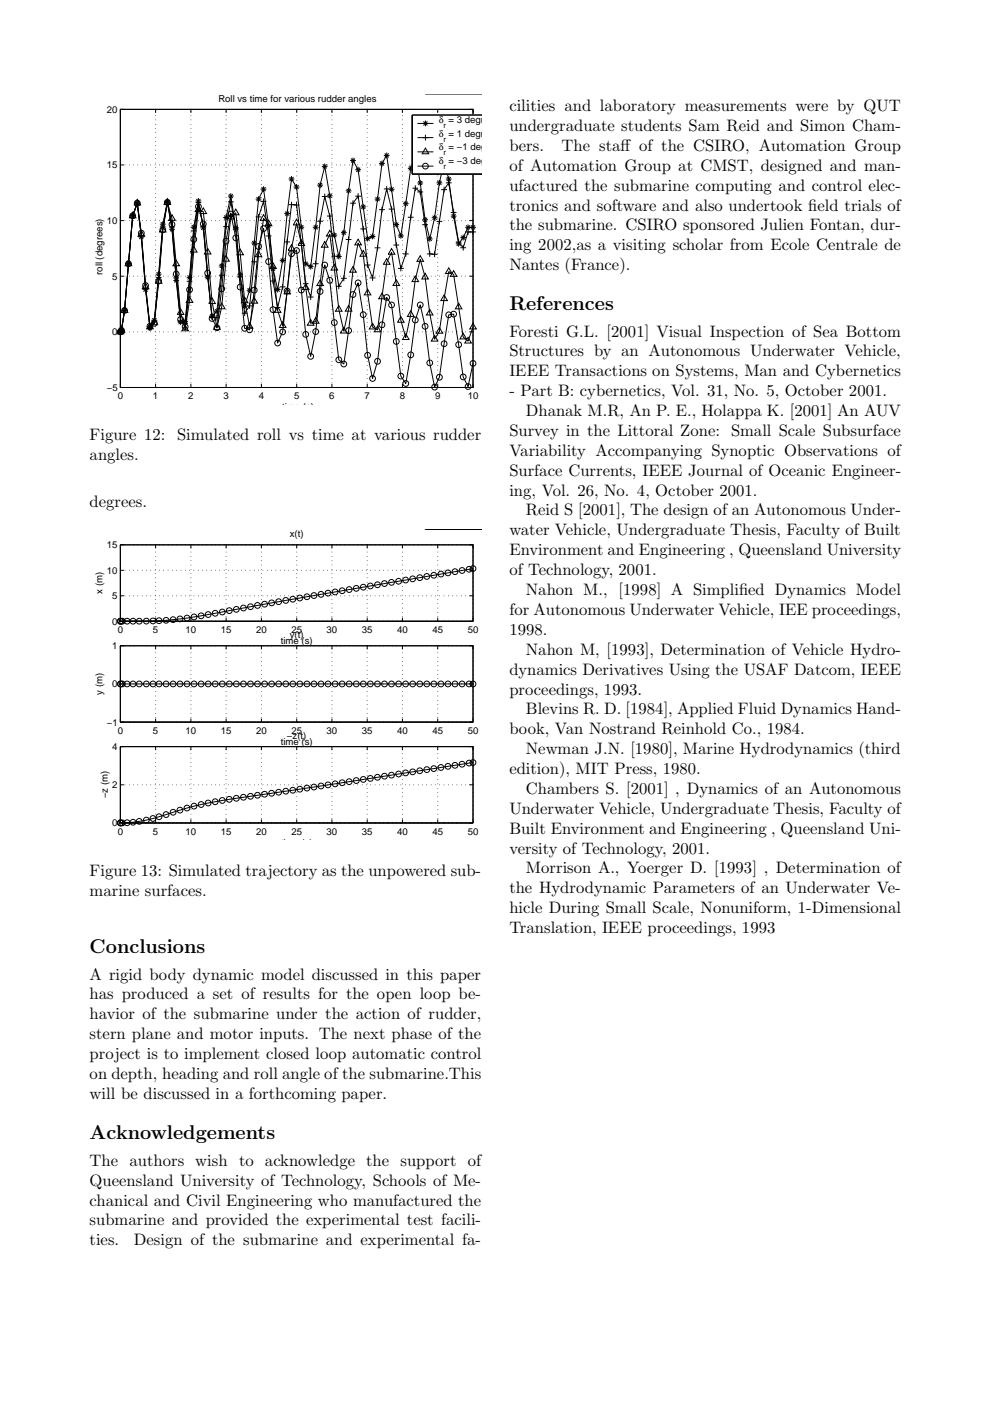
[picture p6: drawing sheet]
<svg xmlns="http://www.w3.org/2000/svg" width="210mm" height="297mm" viewBox="0 0 210 297" stroke-linecap="round" stroke-linejoin="round" font-family="sans-serif">
<path d="M25.5 23.2h74.8v59h-74.8z" fill="none" stroke="#fff" stroke-width=".21"/>
<g fill="none" stroke="#000" stroke-width=".21" stroke-dasharray=".1 .8" stroke-linecap="butt">
<path d="M25.5 35h74.8M25.5 23.2h74.8M25.5 58.6h74.8M25.5 46.8h74.8M25.5 70.4h74.8M25.5 82.2v-59M25.5 82.2h74.8M33 82.2v-59M40.5 82.2v-59M47.9 82.2v-59M55.4 82.2v-59M62.9 82.2v-59"/>
<path d="M70.4 82.2v-59M77.9 82.2v-59M85.3 82.2v-59M92.8 82.2v-59M100.3 82.2v-59"/>
</g>
<g fill="none" stroke="#000" stroke-width=".21">
<path d="M25.5 23.2h74.8v59h-74.8zM25.5 35h.8M33 23.2v.7M40.5 23.2v.7M47.9 23.2v.7M55.4 23.2v.7M55.5 39.7l.8 .8M55.9 39.5v1.2M56.3 39.7l-.8 .8M61.2 38h1.2M61.4 37.5l.8 .9M61.8 37.3v1.3"/>
<path d="M62.2 37.5l-.8 .9M62.3 39.7h1.2M62.5 39.2l.8 .9M62.9 39.1v1.2M62.9 23.2v.7M63.3 39.2l-.8 .9M67.3 39.3h1.2M67.4 38.8l.9 .9M67.9 38.6v1.3M68.2 35.3h1.3M68.3 38.8l-.9 .9M68.4 34.9l.9 .8"/>
<path d="M68.9 34.7v1.2M69.3 34.9l-.9 .8M70.4 23.2v.7M73.9 39.8v1.3M74.2 34h1.3M74.4 33.6l.9 .8M74.8 33.4v1.2M75.3 33.6l-.9 .8M75.3 36h1.2M75.5 35.5l.9 .9M75.9 35.4v1.2M76.4 35.5l-.9 .9"/>
<path d="M77.9 23.2v.7M80.4 34.6h1.2M80.6 34.2l.8 .9M81 34v1.3M81.4 33h1.2M81.4 34.2l-.8 .9M81.6 32.5l.8 .9M82 32.3v1.3M82 39.4v1.3M82.4 32.5l-.8 .9M82.6 39.7l.8 .9M83 39.5v1.2"/>
<path d="M83.4 39.7l-.8 .9M85.3 23.2v.7M86.5 35.7h1.2M86.7 35.3l.8 .8M87.1 35.1v1.2M87.4 32.8h1.3M87.4 39.9h1.3M87.5 35.3l-.8 .8M87.6 32.3l.9 .9M88.1 32.1v1.3M88.1 39.3v1.2M88.5 32.3l-.9 .9"/>
<path d="M88.5 38.8h1.2M88.7 38.4l.8 .8M89.1 38.2v1.2M89.5 38.4l-.8 .8M92.6 38.8h1.2M92.7 38.3l.9 .9M92.8 23.2v.7M93.2 38.2v1.2M93.6 34.4h1.2M93.6 38.3l-.9 .9M93.7 33.9l.9 .9M94.2 33.8v1.2"/>
<path d="M94.2 39.6v1.2M94.5 38h1.3M94.5 38.8h1.3M94.6 33.9l-.9 .9M94.7 37.5l.9 .9M95.1 37.4v2M95.6 37.5l-.9 .9M99.5 35h.8M25.5 58.6h.8M25.5 46.8h.8M26.6 55.9h1.2M26.8 55.5l.9 .9"/>
<path d="M27.2 55.3v1.2M27.2 55.1l.7 1.2h-1.4zM27.5 45.8h1.2M27.7 55.5l-.9 .9M27.7 45.3l.9 .9M28.1 45l.7 1.2h-1.4zM28.1 45.2v1.2M28.5 43.1h1.2M28.6 45.3l-.9 .9M28.7 42.7l.8 .8M29.1 42.3l.7 1.2h-1.4zM29.1 42.5v1.2"/>
<path d="M29.4 50.3h1.2M29.4 50h1.2M29.5 42.7l-.8 .8M29.5 49.8l.9 .9M30 48.9l.7 1.2h-1.4zM30 49.4v1.5M30.4 49.8l-.9 .9M33 58.1h1.2M33 58.9h1.2M33.2 57.7l.9 .9M33.6 58.8l.7 1.2h-1.4zM33.6 57.5v2"/>
<path d="M33.9 47.5h1.2M33.9 48.1h1.2M34.1 57.7l-.9 .9M34.1 47.1l.8 .9M34.5 48l.7 1.2h-1.4zM34.5 46.9v1.8M34.9 42.9h1.2M34.9 47.1l-.8 .9M35.1 42.5l.8 .8M35.5 42.1l.7 1.2h-1.4zM35.5 42.3v1.2M35.9 48.6h1.2"/>
<path d="M35.9 48.1h1.2M35.9 42.5l-.8 .8M36 48.2l.9 .8M36.5 45.5l.7 1.2h-1.4zM36.5 47.5v1.7M36.8 59.5h1.2M36.8 58.9h1.2M36.9 48.2l-.9 .8M36.9 59l.9 .9M37.4 55.2l.7 1.2h-1.4zM37.4 58.3v1.8M37.8 59l-.9 .9"/>
<path d="M39.6 58.8h1.2M39.6 59.6h1.2M39.8 58.4l.8 .8M40.2 58.2v2M40.5 48.2h1.2M40.5 49h1.2M40.6 58.4l-.8 .8M40.7 47.7l.8 .9M41.1 47.6v2M41.1 52.2l.7 1.2h-1.4zM41.5 42.6h1.2M41.5 43h1.2"/>
<path d="M41.5 47.7l-.8 .9M41.6 42.2l.9 .8M42.1 43.7l.7 1.2h-1.4zM42.1 42v1.6M42.5 48.3h1.2M42.5 42.2l-.9 .8M42.5 48h1.2M42.7 47.9l.8 .8M43.1 44.1l.7 1.2h-1.4zM43.1 47.4v1.5M43.4 58.8h1.2M43.4 58.5h1.2"/>
<path d="M43.5 47.9l-.8 .8M43.6 58.4l.9 .8M44 52.6l.7 1.2h-1.4zM44 57.9v1.5M44.5 58.4l-.9 .8M46.4 56.4h1.2M46.4 58.4h1.2M46.6 55.9l.8 .9M47 55.8v1.2M47 57.7v1.3M47.3 46.1h1.2M47.3 48.1h1.2"/>
<path d="M47.4 55.9l-.8 .9M47.5 45.7l.8 .8M47.9 54.2l.7 1.2h-1.4zM47.9 45.5v1.2M47.9 47.4v1.3M48.3 41.6h1.3M48.3 42.8h1.3M48.3 45.7l-.8 .8M48.5 41.2l.9 .8M48.9 45.2l.7 1.2h-1.4zM48.9 41v2.4M49.4 41.2l-.9 .8"/>
<path d="M49.4 48.3h1.2M49.4 48.6h1.2M49.6 47.9l.8 .8M50 44.3l.7 1.2h-1.4zM50 47.7v1.5M50.3 58.3h1.2M50.3 58.7h1.2M50.4 47.9l-.8 .8M50.5 57.8l.8 .9M50.9 52.8l.7 1.2h-1.4zM50.9 57.6v1.7M51.3 57.8l-.8 .9"/>
<path d="M53.3 51.5h1.2M53.3 55.5h1.2M53.5 51.1l.8 .9M53.9 50.9v1.2M53.9 54.9v1.2M54.2 42.2h1.2M54.2 46h1.2M54.3 51.1l-.8 .9M54.4 41.8l.8 .8M54.8 53.2l.7 1.2h-1.4zM54.8 41.6v1.2M54.8 45.4v1.2"/>
<path d="M55.2 41.8l-.8 .8M55.3 40.1h1.2M55.3 42.7h1.2M55.9 45.5l.7 1.2h-1.4zM55.9 42.1v1.2M56.3 47.8h1.3M56.3 50h1.3M56.5 47.4l.9 .8M56.9 46.7l.7 1.2h-1.3zM56.9 47.2v1.2M56.9 49.4v1.2M57.3 57h1.2"/>
<path d="M57.3 59.6h1.2M57.4 47.4l-.9 .8M57.5 56.6l.8 .8M57.9 55.7l.7 1.2h-1.4zM57.9 56.4v1.2M57.9 59v1.2M58.3 56.6l-.8 .8M59.3 55.2h1.2M59.5 54.8l.9 .8M59.9 54.6v1.2M60.3 45.3h1.2M60.3 51.3h1.2"/>
<path d="M60.4 54.8l-.9 .8M60.5 44.9l.8 .8M60.9 44.7v1.2M60.9 50.7v1.2M61.2 43.4h1.2M61.3 44.9l-.8 .8M61.8 51.9l.7 1.2h-1.4zM61.8 42.8v1.2M62.3 43.5h1.2M62.9 46.5l.7 1.2h-1.4zM62.9 42.8v1.3M63.3 48.2h1.2"/>
<path d="M63.3 51.6h1.2M63.5 47.8l.8 .8M63.9 50.8l.7 1.2h-1.4zM63.9 47.6v1.2M63.9 51v1.2M64.2 55.9h1.2M64.3 47.8l-.8 .8M64.4 55.5l.8 .9M64.8 55.3v1.2M64.8 59.5v1.3M65.2 55.5l-.8 .9M65.3 56.5h1.2"/>
<path d="M65.4 56.1l.9 .9M65.9 55.9v1.3M66.3 56.1l-.9 .9M66.3 55.9h1.2M66.3 48.2h1.2M66.5 47.8l.9 .8M66.9 47.6v1.2M66.9 55.3v1.2M67.3 46.9h1.2M67.4 47.8l-.9 .8M67.9 59.4l.7 1.2h-1.4zM67.9 46.3v1.2"/>
<path d="M68.2 41.7h1.3M68.9 51.2l.6 1.2h-1.3zM68.9 41v1.3M69.3 45.8h1.2M69.3 41.5h1.2M69.5 41.1l.8 .8M69.9 48.8l.7 1.2h-1.4zM69.9 40.9v1.2M69.9 45.2v1.2M70.3 49.9h1.2M70.3 54.3h1.2M70.3 41.1l-.8 .8"/>
<path d="M70.5 49.4l.8 .9M70.9 56l.7 1.3h-1.4zM70.9 49.2v1.3M70.9 53.7v1.2M71.2 54.4h1.2M71.3 49.4l-.8 .9M71.4 54l.9 .8M71.8 53.8v1.2M72.3 54l-.9 .8M72.3 49.3h1.2M72.3 59h1.2M72.5 48.9l.8 .9"/>
<path d="M72.9 48.7v1.2M72.9 58.4v1.2M73.3 40.5h1.2M73.3 50.8h1.2M73.3 48.9l-.8 .9M73.5 40l.8 .9M73.9 50.2v1.2M74.2 43.1h1.3M74.3 40l-.8 .9M74.8 56.5l.7 1.2h-1.3zM74.8 42.5v1.2M75.3 41.6h1.2"/>
<path d="M75.9 50.7l.7 1.2h-1.4zM75.9 41v1.2M76.4 43.9h1.2M76.4 48.5h1.2M76.6 43.5l.8 .8M77 53.1l.7 1.2h-1.4zM77 43.3v1.2M77 47.9v1.2M77.3 50.6h1.3M77.3 56.2h1.3M77.4 43.5l-.8 .8M77.5 50.2l.9 .8"/>
<path d="M77.9 50v1.2M77.9 55.6v1.2M78.4 50.2l-.9 .8M78.4 50.1h1.2M78.4 58.9h1.2M78.6 49.7l.8 .9M79 49.5v1.3M79 58.3v1.2M79.4 49.7l-.8 .9M79.4 42.2h1.3M79.4 52.5h1.3M79.6 41.8l.9 .8"/>
<path d="M80 41.6v1.2M80 51.9v1.3M80.4 44.5h1.2M80.5 41.8l-.9 .8M81 43.8v1.3M81.4 40.1h1.2M82 54.8l.7 1.2h-1.4zM82.4 40.1h1.2M82.4 44.3h1.2M83 52.7l.7 1.2h-1.4zM83 43.7v1.2M83.4 47.6h1.2"/>
<path d="M83.4 52h1.2M83.6 47.2l.8 .8M84 59.3l.7 1.2h-1.4zM84 47v1.2M84 51.3v1.3M84.4 50h1.2M84.4 56.9h1.2M84.4 47.2l-.8 .8M84.6 49.6l.8 .8M85 49.4v1.2M85 56.3v1.2M85.4 49.6l-.8 .8"/>
<path d="M85.4 43.2h1.2M85.4 53.8h1.2M85.6 42.8l.9 .8M86 42.6v1.2M86 53.2v1.2M86.5 42.8l-.9 .8M86.5 46.1h1.2M87.1 45.5v1.2M88.1 58.5l.6 1.2h-1.3zM88.5 40.7h1.2M89.1 54.2l.7 1.2h-1.4zM89.1 40.1v1.2"/>
<path d="M89.5 46.6h1.2M89.5 47.6h1.2M89.7 46.2l.9 .8M90.1 57.9l.7 1.2h-1.4zM90.1 46v2.2M90.5 50.6h1.2M90.5 53.8h1.2M90.6 46.2l-.9 .8M90.7 50.2l.8 .9M91.1 50v1.3M91.1 53.2v1.2M91.5 46.2h1.3"/>
<path d="M91.5 50.2l-.8 .9M91.5 53.9h1.3M91.7 45.7l.9 .9M92.1 45.6v1.2M92.1 53.3v1.2M92.6 46.9h1.2M92.6 45.7l-.9 .9M93.2 46.3v1.3M93.6 40.2h1.2M95.1 56.8l.7 1.2h-1.3zM95.6 45.8h1.2M95.6 45h1.2"/>
<path d="M95.8 45.4l.8 .8M96.2 57.4l.7 1.2h-1.4zM96.2 44.4v2M96.6 45.4l-.8 .8M96.6 51.7h1.3M96.6 51.3h1.3M96.8 51.3l.9 .8M97.2 50.7v1.6M97.6 50.4h1.2M97.6 52.5h1.2M97.7 51.3l-.9 .8M97.8 50l.8 .8"/>
<path d="M98.2 49.8v1.2M98.2 51.9v1.2M98.6 48.2h2.3M98.6 50l-.8 .8M98.6 49.2h2.3M98.8 47.8l.9 .8M99.2 47.6v2.2M99.5 58.6h.8M99.5 46.8h.8M99.7 47.8l-.9 .8M99.9 47.8l.8 .8M100.3 48.2h-1.1l-1 2.2-1 1.3-1-5.9-1.1-7.8-.9-3.6-1 4.4-1.1 7.4-1 4.4-1-4-1-7.8-1.1-6-.9 2.9-2.1 14.3-1-2.4-2-14.6-1 1.6-2 15.5-1.1 .5-2-14.6-1.1-2-.9 6.5-1 8.8-1.1 5.1-.9-4.5-1-8.4-1-6.2-1 4-2 17.2-1.1-.6-1.9-16.2-1.1-1.7-.9 7.3-1 9.9-1 6.2-1-4.4-1-9.2-1-7.7-1.1 2.1-1.9 19.3-1 3.4-1-6.6-.9-10-1.1-6.7-1 4.5-1.9 19.9-1 1-1-8.2-.9-10.5-1-5.7-1 5.6-1.8 19.9-1 .2-.9-8.8-.9-10.9-1-5.7-1 4.6-1.8 20.4-.9 1.7-.9-8.2-.9-11.1-.9-7.2-1 2.7-1.7 20-.7 4.2-.2 .4"/>
<path d="M100.3 49.2h-1.1l-1 3.3-1-1.2-2.1-12.5-.9 1.4-2.1 13.7-1-.1-2-13.1-1.1-.8-2 13.9-1 3.1-1-4.9-1-7.7-1-4.2-1 4.4-1 8-1 6.4-1.1-2.7-.9-7.7-1.1-6.9-1.1 1.5-1.9 15.9-1.1 1.7-.9-6.4-1-8.5-1-4.1-1 5.2-1 9-1 7.1-1.1-2.9-1.9-16.6-1.1-.1-1.9 17.4-1 4.4-1-5.6-1-9.6-1-7.3-1.1 3.3-1.9 18.9-1 1.5-1-7.7-.9-10.1-1.1-5.8-1 5.3-.9 10.3-1 9-1-.1-1.9-19.3-1-5-1 6-1.8 19.5-1-.4-1.8-20-1-5.2-1 5.2-1.8 20-.9 1.4-.9-8.4-.9-11.1-.9-6.9-1 2.7-1.7 20-.7 4.2-.2 .4M100.7 47.8l-.8 .8M24.9 70.4h1.4M25.1 69.9l.8 .9M25.1 70h1.3M25.3 69.6l.9 .9M25.5 69.6l.7 1.2h-1.4zM25.5 70.4l.2-.4 .7-4.2 1.7-20 1-2.7 .9 6.3 .9 11.1 .9 8.7 .9-.7 1.8-19.8 1-5.8 1 4.7 1.8 20.1 1 1.6 .9-7.9 .9-10.6 1-7 1 3.7 1.9 20 1 2 1-8.3 .9-10.1 1-5.7 1.1 5 1.9 19.2 1 .3 1.9-17.6 1.1-3.8 1 7 1 10.1 1 7.1 1-2.3 1.9-16.6 1.1-.7 1.9 17.8 1.1 4.7 1-5.3 1-8.5 1-5.6 1 3.2 1.9 16.9 1.1 .9 1.9-14.8 1.1-2.4 1.1 6.7 .9 8.6 1.1 4.9 1-3.6 1-7.7 1-5.8 1 1.6 2 15 1 1.6 1.1-6.1 .9-7.3 1.1-3.2 1 4.5 1 7.7 1 5.2 1.1-2.1 1.9-13.3 1.1-.1 2 13.3 1 2.1 1.1-5M25.6 69.5l.7 1.2h-1.4zM25.7 69.4v1.2M25.7 69.2l.7 1.2h-1.3zM25.8 65.8h1.2"/>
<path d="M26 69.9l-.9 .9M26 65.4l.8 .9M26.2 69.6l-.9 .9M26.4 65l.7 1.2h-1.4zM26.4 65.2v1.2M26.8 65.4l-.8 .9M30.3 61.4h1.2M30.3 61.1h1.2M30.4 61l.9 .8M30.9 60l.7 1.2h-1.4zM30.9 60.5v1.5M31.2 69.6h1.2"/>
<path d="M31.2 69.5h1.2M31.3 61l-.9 .8M31.4 69.2l.8 .8M31.8 68.5l.7 1.2h-1.4zM31.8 68.8v1.4M32.1 67.9h1.2M32.1 68.1h1.2M32.2 69.2l-.8 .8M32.3 67.5l.8 .8M32.7 67.6l.7 1.2h-1.4zM32.7 67.3v1.4M33.1 67.5l-.8 .8"/>
<path d="M37.7 68.3h1.2M37.7 68.1h1.2M37.9 67.9l.8 .8M38.3 65.5l.7 1.2h-1.4zM38.3 67.5v1.4M38.6 68.1h1.3M38.6 68.5h1.3M38.7 67.9l-.8 .8M38.8 67.7l.9 .9M39.3 68.9l.7 1.2h-1.4zM39.3 67.5v1.7M39.7 67.7l-.9 .9"/>
<path d="M40.2 62.9l.7 1.2h-1.4zM44.4 67h1.2M44.4 67.3h1.2M44.5 66.6l.9 .8M45 63.2l.7 1.2h-1.4zM45 66.4v1.5M45.4 66h1.2M45.4 66.6l-.9 .8M45.4 67.4h1.2M45.6 65.6l.8 .8M46 68.6l.7 1.2h-1.4zM46 65.4v1.2"/>
<path d="M46 66.7v1.3M46.4 65.6l-.8 .8M47 64.3l.7 1.2h-1.4zM51.3 66.4h1.2M51.4 64.5l.9 .8M51.9 63l.7 1.2h-1.4zM51.9 64.3v1.2M51.9 65.8v1.2M52.3 64.5l-.9 .8M52.3 61.5h1.2M52.5 61.1l.8 .9M52.9 68.4l.7 1.2h-1.4z"/>
<path d="M52.9 60.9v1.2M52.9 64.2v1.3M53.3 61.1l-.8 .9M53.5 64.9h-2.2M53.9 63.1l.7 1.2h-1.4zM58.3 61.4h1.2M58.3 65.2h1.2M58.4 61l.9 .8M58.9 65l.7 1.2h-1.4zM58.9 60.8v1.2M58.9 64.6v1.2M59.3 61l-.9 .8"/>
<path d="M59.3 60.8h1.2M59.9 68.2l.7 1.2h-1.4zM59.9 60.2v1.2M60.9 61.1l.7 1.2h-1.4zM64.2 60.1h1.2M64.8 60.2l.7 1.2h-1.4zM65.3 63h1.2M65.9 67.7l.7 1.3h-1.4zM65.9 62.4v1.2M66.9 67.3l.7 1.2h-1.4zM71.2 60.7h1.2M71.8 64.8l.7 1.2h-1.4z"/>
<path d="M71.8 60.1v1.2M72.9 69.4l.7 1.2h-1.4zM73.9 64.8l.7 1.2h-1.4zM77.9 61.3l.7 1.2h-1.4zM79 68.5l.7 1.2h-1.4zM80 69.1l.7 1.2h-1.4zM81 62.1l.7 1.2h-1.4zM85 67.1l.7 1.2h-1.4zM86 70.8l.7 1.2h-1.4zM87.1 65.9l.7 1.2h-1.4zM91.1 65.6l.7 1.2h-1.4zM92.1 71.1l.7 1.2h-1.3z"/>
<path d="M93.2 69.4l.7 1.2h-1.4zM94.2 62.5l.7 1.2h-1.4zM97.2 64.3l.7 1.2h-1.3zM98.2 70.7l.7 1.2h-1.4zM99.2 71.5l.7 1.2h-1.4zM99.5 70.4h.8M100.3 69.3l-1.1 3-1-.8-2-13.3-1.1-.6-1.9 12.6-1.1 1.7-1-5.5-1-7.7-1-3.7-1.1 4.3-.9 7.4-1.1 4.9-1-3.7-2-14.4-1 2.1-2 14.3-1-.6-1.1-7.2-.9-8.2-1.1-2.4-1.1 5.8-.9 8.3-1 4.6-1.1-4.6-1.9-16-1 2.4-2 16.1-1 .4-1.1-7.5-.9-9.4-1-4.3-1.1 5.4-.9 9.2-1 7.1-1-3.2-2-18.4-1-1.1-1.1 7.7-.9 9.9-1 5.3-1-5.4-1.9-18.7-1.1 .9-1 9-.9 10.1-1 4.3-1-5.4-1.9-19.1-1-.4-1 8.5-.9 10.7-.9 6-1-3.4-1.8-20-1-3.4-1 5.9-.9 10.8-.9 8.8-.9 .9-.9-8.5-.9-11.1-.9-6.6-1 2.7-1.7 20-.7 4.2-.2 .4M100.3 68.5l.7 1.2h-1.4zM33 81.4v.8M40.5 81.4v.8M47.9 81.4v.8M55.4 81.4v.8"/>
<path d="M62.9 81.4v.8M70.4 81.4v.8M77.9 81.4v.8M85.3 81.4v.8M92.8 81.4v.8"/>
<circle cx="27.2" cy="55.9" r=".61"/>
<circle cx="28.1" cy="45.8" r=".61"/>
<circle cx="29.1" cy="43.1" r=".61"/>
<circle cx="30" cy="49.4" r=".61"/>
<circle cx="33.6" cy="59.6" r=".61"/>
<circle cx="34.5" cy="48.7" r=".61"/>
<circle cx="35.5" cy="42.9" r=".61"/>
<circle cx="36.5" cy="47.6" r=".61"/>
<circle cx="37.4" cy="58.1" r=".61"/>
<circle cx="41.1" cy="50.8" r=".61"/>
<circle cx="42.1" cy="43.8" r=".61"/>
<circle cx="43.1" cy="47.5" r=".61"/>
<circle cx="44" cy="57.9" r=".61"/>
<circle cx="47.9" cy="51.1" r=".61"/>
<circle cx="48.9" cy="45.4" r=".61"/>
<circle cx="50" cy="50.4" r=".61"/>
<circle cx="54.8" cy="52.3" r=".61"/>
<circle cx="55.9" cy="48.5" r=".61"/>
<circle cx="56.9" cy="55.5" r=".61"/>
<circle cx="61.8" cy="53.8" r=".61"/>
<circle cx="62.9" cy="53.1" r=".61"/>
<circle cx="68.9" cy="56.2" r=".61"/>
<circle cx="69.9" cy="59.4" r=".61"/>
<circle cx="75.9" cy="60" r=".61"/>
<circle cx="25.5" cy="70.4" r=".61"/>
<circle cx="25.6" cy="70.3" r=".61"/>
<circle cx="25.7" cy="70" r=".61"/>
<circle cx="26.4" cy="65.8" r=".61"/>
<circle cx="30.9" cy="60.5" r=".61"/>
<circle cx="31.8" cy="69.2" r=".61"/>
<circle cx="32.7" cy="68.5" r=".61"/>
<circle cx="38.3" cy="67.7" r=".61"/>
<circle cx="39.3" cy="69.3" r=".61"/>
<circle cx="40.2" cy="61.4" r=".61"/>
<circle cx="45" cy="67.5" r=".61"/>
<circle cx="46" cy="69.5" r=".61"/>
<circle cx="47" cy="61.2" r=".61"/>
<circle cx="50.9" cy="60.9" r=".61"/>
<circle cx="51.9" cy="69.6" r=".61"/>
<circle cx="52.9" cy="69.9" r=".61"/>
<circle cx="53.9" cy="61.5" r=".61"/>
<circle cx="57.9" cy="65.6" r=".61"/>
<circle cx="58.9" cy="72.7" r=".61"/>
<circle cx="59.9" cy="70.4" r=".61"/>
<circle cx="60.9" cy="61.7" r=".61"/>
<circle cx="63.9" cy="61.5" r=".61"/>
<circle cx="64.8" cy="70.9" r=".61"/>
<circle cx="65.9" cy="75.6" r=".61"/>
<circle cx="66.9" cy="70.3" r=".61"/>
<circle cx="67.9" cy="61.8" r=".61"/>
<circle cx="70.9" cy="68.4" r=".61"/>
<circle cx="71.8" cy="76.3" r=".61"/>
<circle cx="72.9" cy="77.2" r=".61"/>
<circle cx="73.9" cy="70.1" r=".61"/>
<circle cx="74.8" cy="62.4" r=".61"/>
<circle cx="77" cy="66.7" r=".61"/>
<circle cx="77.9" cy="75.3" r=".61"/>
<circle cx="80" cy="76.6" r=".61"/>
<circle cx="81" cy="68.9" r=".61"/>
<circle cx="82" cy="63.1" r=".61"/>
<circle cx="83" cy="64.7" r=".61"/>
<circle cx="84" cy="72.4" r=".61"/>
<circle cx="85" cy="79.7" r=".61"/>
<circle cx="87.1" cy="75.2" r=".61"/>
<circle cx="88.1" cy="67.9" r=".61"/>
<circle cx="89.1" cy="64.7" r=".61"/>
<circle cx="90.1" cy="69.2" r=".61"/>
<circle cx="91.1" cy="76.9" r=".61"/>
<circle cx="93.2" cy="80" r=".61"/>
<circle cx="94.2" cy="72.9" r=".61"/>
<circle cx="95.1" cy="66.7" r=".61"/>
<circle cx="96.2" cy="66.6" r=".61"/>
<circle cx="97.2" cy="73.1" r=".61"/>
<circle cx="98.2" cy="79.9" r=".61"/>
<circle cx="100.3" cy="77" r=".61"/>
<circle cx="79" cy="80.2" r=".61"/>
<circle cx="86" cy="81.3" r=".61"/>
<circle cx="92.1" cy="82.1" r=".61"/>
<circle cx="99.2" cy="82" r=".61"/>
</g>
<path d="M87.4 24.4h14.7v12.5h-14.7z" fill-rule="evenodd" fill="#fff"/>
<path d="M102.1 24.4h-14.7v12.5h14.7" fill="none" stroke="#fff" stroke-width=".21"/>
<g fill="none" stroke="#000" stroke-width=".21">
<path d="M88.5 26.2h3.4M88.5 29.2h3.4M88.5 32.2h3.4M88.5 35.2h3.4M89.8 25.7l.8 .9M90.2 31.4l.7 1.2h-1.4zM90.2 25.6v1.2M90.2 28.6v1.2M90.6 25.7l-.8 .9M102.1 24.4h-14.7v12.5h14.7"/>
<circle cx="90.2" cy="35.2" r=".61"/>
</g>
<path d="M19.7 112.2h82.4v65.8h-82.4z" fill="#fff"/>
<path d="M25.5 115.5h74.8v16.2h-74.8z" fill-rule="evenodd" fill="#fff"/>
<path d="M25.5 115.5h74.8v16.2h-74.8z" fill="none" stroke="#fff" stroke-width=".21"/>
<g fill="none" stroke="#000" stroke-width=".21" stroke-dasharray=".1 .8" stroke-linecap="butt">
<path d="M25.5 115.5h74.8M25.5 131.7v-16.2M25.5 131.7h74.8M25.5 126.3h74.8M25.5 120.9h74.8M33 131.7v-16.2M40.5 131.7v-16.2M47.9 131.7v-16.2M55.4 131.7v-16.2M62.9 131.7v-16.2M70.4 131.7v-16.2M77.9 131.7v-16.2"/>
<path d="M85.3 131.7v-16.2M92.8 131.7v-16.2M100.3 131.7v-16.2"/>
</g>
<g fill="none" stroke="#000" stroke-width=".21">
<path d="M25.5 115.5h74.8v16.2h-74.8zM33 115.5v.8M40.5 115.5v.8M47.9 115.5v.8M55.4 115.5v.8M62.9 115.5v.8M70.4 115.5v.8M77.9 115.5v.8M85.3 115.5v.8M92.8 115.5v.8M25.5 126.3h.8M25.5 120.9h.8"/>
<path d="M33 131v.7M40.5 131v.7M47.9 131v.7M55.4 131v.7M62.9 131v.7M70.4 131v.7M77.9 131v.7M85.3 131v.7M92.8 131v.7M99.5 126.3h.8M99.5 120.9h.8M100.3 120.5l-35.2 6-18 3.3a86.8 86.8 0 0 1-21.6 1.9"/>
<circle cx="25.5" cy="131.7" r=".61"/>
<circle cx="25.6" cy="131.7" r=".61"/>
<circle cx="25.9" cy="131.7" r=".61"/>
<circle cx="26.9" cy="131.7" r=".61"/>
<circle cx="28.2" cy="131.7" r=".61"/>
<circle cx="29.5" cy="131.7" r=".61"/>
<circle cx="31" cy="131.7" r=".61"/>
<circle cx="32.4" cy="131.7" r=".61"/>
<circle cx="33.7" cy="131.6" r=".61"/>
<circle cx="35.2" cy="131.5" r=".61"/>
<circle cx="36.7" cy="131.4" r=".61"/>
<circle cx="38.2" cy="131.2" r=".61"/>
<circle cx="39.6" cy="131" r=".61"/>
<circle cx="41.1" cy="130.8" r=".61"/>
<circle cx="42.6" cy="130.6" r=".61"/>
<circle cx="44.1" cy="130.3" r=".61"/>
<circle cx="45.6" cy="130" r=".61"/>
<circle cx="47.1" cy="129.8" r=".61"/>
<circle cx="48.6" cy="129.5" r=".61"/>
<circle cx="50.1" cy="129.2" r=".61"/>
<circle cx="51.6" cy="128.9" r=".61"/>
<circle cx="53.1" cy="128.6" r=".61"/>
<circle cx="54.6" cy="128.4" r=".61"/>
<circle cx="56.1" cy="128.1" r=".61"/>
<circle cx="57.6" cy="127.8" r=".61"/>
<circle cx="59.1" cy="127.6" r=".61"/>
<circle cx="60.6" cy="127.3" r=".61"/>
<circle cx="62.1" cy="127" r=".61"/>
<circle cx="63.6" cy="126.8" r=".61"/>
<circle cx="65.1" cy="126.5" r=".61"/>
<circle cx="66.6" cy="126.3" r=".61"/>
<circle cx="68.1" cy="126" r=".61"/>
<circle cx="69.5" cy="125.8" r=".61"/>
<circle cx="71.1" cy="125.5" r=".61"/>
<circle cx="72.5" cy="125.3" r=".61"/>
<circle cx="74" cy="125" r=".61"/>
<circle cx="75.5" cy="124.7" r=".61"/>
<circle cx="77" cy="124.5" r=".61"/>
<circle cx="78.5" cy="124.2" r=".61"/>
<circle cx="80" cy="124" r=".61"/>
<circle cx="81.5" cy="123.7" r=".61"/>
<circle cx="83" cy="123.5" r=".61"/>
<circle cx="84.5" cy="123.2" r=".61"/>
<circle cx="86" cy="123" r=".61"/>
<circle cx="87.5" cy="122.7" r=".61"/>
<circle cx="89" cy="122.5" r=".61"/>
<circle cx="90.5" cy="122.2" r=".61"/>
<circle cx="92" cy="122" r=".61"/>
<circle cx="93.5" cy="121.7" r=".61"/>
<circle cx="95" cy="121.5" r=".61"/>
<circle cx="96.5" cy="121.2" r=".61"/>
<circle cx="98" cy="121" r=".61"/>
<circle cx="99.5" cy="120.7" r=".61"/>
<circle cx="100.3" cy="120.5" r=".61"/>
</g>
<path d="M25.5 136.9h74.8v16.2h-74.8z" fill-rule="evenodd" fill="#fff"/>
<path d="M25.5 136.9h74.8v16.2h-74.8z" fill="none" stroke="#fff" stroke-width=".21"/>
<g fill="none" stroke="#000" stroke-width=".21" stroke-dasharray=".1 .8" stroke-linecap="butt">
<path d="M25.5 136.9h74.8M25.5 153.1v-16.2M25.5 153.1h74.8M25.5 145h74.8M33 153.1v-16.2M40.5 153.1v-16.2M47.9 153.1v-16.2M55.4 153.1v-16.2M62.9 153.1v-16.2M70.4 153.1v-16.2M77.9 153.1v-16.2M85.3 153.1v-16.2"/>
<path d="M92.8 153.1v-16.2M100.3 153.1v-16.2"/>
</g>
<g fill="none" stroke="#000" stroke-width=".21">
<path d="M25.5 136.9h74.8v16.2h-74.8zM33 136.9v.8M40.5 136.9v.8M47.9 136.9v.8M55.4 136.9v.8M62.9 136.9v.8M70.4 136.9v.8M77.9 136.9v.8M85.3 136.9v.8M92.8 136.9v.8M25.5 145h74.8M33 152.3v.8"/>
<path d="M40.5 152.3v.8M47.9 152.3v.8M55.4 152.3v.8M62.9 152.3v.8M70.4 152.3v.8M77.9 152.3v.8M85.3 152.3v.8M92.8 152.3v.8"/>
<circle cx="25.5" cy="145" r=".61"/>
<circle cx="25.6" cy="145" r=".61"/>
<circle cx="25.9" cy="145" r=".61"/>
<circle cx="26.9" cy="145" r=".61"/>
<circle cx="28.2" cy="145" r=".61"/>
<circle cx="29.5" cy="145" r=".61"/>
<circle cx="31" cy="145" r=".61"/>
<circle cx="32.4" cy="145" r=".61"/>
<circle cx="33.7" cy="145" r=".61"/>
<circle cx="35.2" cy="145" r=".61"/>
<circle cx="36.7" cy="145" r=".61"/>
<circle cx="38.2" cy="145" r=".61"/>
<circle cx="39.6" cy="145" r=".61"/>
<circle cx="41.1" cy="145" r=".61"/>
<circle cx="42.6" cy="145" r=".61"/>
<circle cx="44.1" cy="145" r=".61"/>
<circle cx="45.6" cy="145" r=".61"/>
<circle cx="47.1" cy="145" r=".61"/>
<circle cx="48.6" cy="145" r=".61"/>
<circle cx="50.1" cy="145" r=".61"/>
<circle cx="51.6" cy="145" r=".61"/>
<circle cx="53.1" cy="145" r=".61"/>
<circle cx="54.6" cy="145" r=".61"/>
<circle cx="56.1" cy="145" r=".61"/>
<circle cx="57.6" cy="145" r=".61"/>
<circle cx="59.1" cy="145" r=".61"/>
<circle cx="60.6" cy="145" r=".61"/>
<circle cx="62.1" cy="145" r=".61"/>
<circle cx="63.6" cy="145" r=".61"/>
<circle cx="65.1" cy="145" r=".61"/>
<circle cx="66.6" cy="145" r=".61"/>
<circle cx="68.1" cy="145" r=".61"/>
<circle cx="69.5" cy="145" r=".61"/>
<circle cx="71.1" cy="145" r=".61"/>
<circle cx="72.5" cy="145" r=".61"/>
<circle cx="74" cy="145" r=".61"/>
<circle cx="75.5" cy="145" r=".61"/>
<circle cx="77" cy="145" r=".61"/>
<circle cx="78.5" cy="145" r=".61"/>
<circle cx="80" cy="145" r=".61"/>
<circle cx="81.5" cy="145" r=".61"/>
<circle cx="83" cy="145" r=".61"/>
<circle cx="84.5" cy="145" r=".61"/>
<circle cx="86" cy="145" r=".61"/>
<circle cx="87.5" cy="145" r=".61"/>
<circle cx="89" cy="145" r=".61"/>
<circle cx="90.5" cy="145" r=".61"/>
<circle cx="92" cy="145" r=".61"/>
<circle cx="93.5" cy="145" r=".61"/>
<circle cx="95" cy="145" r=".61"/>
<circle cx="96.5" cy="145" r=".61"/>
<circle cx="98" cy="145" r=".61"/>
<circle cx="99.5" cy="145" r=".61"/>
<circle cx="100.3" cy="145" r=".61"/>
</g>
<path d="M25.5 158.3h74.8v16.2h-74.8z" fill-rule="evenodd" fill="#fff"/>
<path d="M90.2 112.2v.1M90.2 112.3h11.9M25.5 158.3h74.8v16.2h-74.8z" fill="none" stroke="#fff" stroke-width=".21"/>
<g fill="none" stroke="#000" stroke-width=".21" stroke-dasharray=".1 .8" stroke-linecap="butt">
<path d="M25.5 158.3h74.8M25.5 174.5v-16.2M25.5 174.5h74.8M25.5 166.4h74.8M33 174.5v-16.2M40.5 174.5v-16.2M47.9 174.5v-16.2M55.4 174.5v-16.2M62.9 174.5v-16.2M70.4 174.5v-16.2M77.9 174.5v-16.2M85.3 174.5v-16.2"/>
<path d="M92.8 174.5v-16.2M100.3 174.5v-16.2"/>
</g>
<g fill="none" stroke="#000" stroke-width=".21">
<path d="M90.2 112.3h11.9M90.2 112.2v.1M25.5 158.3h74.8v16.2h-74.8zM33 158.3v.7M40.5 158.3v.7M47.9 158.3v.7M55.4 158.3v.7M62.9 158.3v.7M70.4 158.3v.7M77.9 158.3v.7M85.3 158.3v.7M92.8 158.3v.7"/>
<path d="M25.5 166.4h.8M33 173.7v.8M40.5 173.7v.8M47.9 173.7v.8M55.4 173.7v.8M62.9 173.7v.8M70.4 173.7v.8M77.9 173.7v.8M85.3 173.7v.8M92.8 173.7v.8M99.5 166.4h.8M100.3 161.7l-48.7 7.3a87.9 87.9 0 0 0-19.2 4.5l-4.2 .8-2.7 .2"/>
<circle cx="25.5" cy="174.5" r=".61"/>
<circle cx="25.6" cy="174.5" r=".61"/>
<circle cx="25.9" cy="174.5" r=".61"/>
<circle cx="26.9" cy="174.4" r=".61"/>
<circle cx="28.2" cy="174.3" r=".61"/>
<circle cx="29.5" cy="174.1" r=".61"/>
<circle cx="31" cy="173.9" r=".61"/>
<circle cx="32.4" cy="173.5" r=".61"/>
<circle cx="33.7" cy="173.2" r=".61"/>
<circle cx="35.2" cy="172.7" r=".61"/>
<circle cx="36.7" cy="172.2" r=".61"/>
<circle cx="38.2" cy="171.8" r=".61"/>
<circle cx="39.6" cy="171.3" r=".61"/>
<circle cx="41.1" cy="170.9" r=".61"/>
<circle cx="42.6" cy="170.6" r=".61"/>
<circle cx="44.1" cy="170.3" r=".61"/>
<circle cx="45.6" cy="170" r=".61"/>
<circle cx="47.1" cy="169.7" r=".61"/>
<circle cx="48.6" cy="169.5" r=".61"/>
<circle cx="50.1" cy="169.3" r=".61"/>
<circle cx="51.6" cy="169" r=".61"/>
<circle cx="53.1" cy="168.8" r=".61"/>
<circle cx="54.6" cy="168.6" r=".61"/>
<circle cx="56.1" cy="168.4" r=".61"/>
<circle cx="57.6" cy="168.2" r=".61"/>
<circle cx="59.1" cy="168" r=".61"/>
<circle cx="60.6" cy="167.7" r=".61"/>
<circle cx="62.1" cy="167.5" r=".61"/>
<circle cx="63.6" cy="167.3" r=".61"/>
<circle cx="65.1" cy="167.1" r=".61"/>
<circle cx="66.6" cy="166.9" r=".61"/>
<circle cx="68.1" cy="166.6" r=".61"/>
<circle cx="69.5" cy="166.4" r=".61"/>
<circle cx="71.1" cy="166.2" r=".61"/>
<circle cx="72.5" cy="166" r=".61"/>
<circle cx="74" cy="165.7" r=".61"/>
<circle cx="75.5" cy="165.5" r=".61"/>
<circle cx="77" cy="165.3" r=".61"/>
<circle cx="78.5" cy="165" r=".61"/>
<circle cx="80" cy="164.8" r=".61"/>
<circle cx="81.5" cy="164.6" r=".61"/>
<circle cx="83" cy="164.3" r=".61"/>
<circle cx="84.5" cy="164.1" r=".61"/>
<circle cx="86" cy="163.9" r=".61"/>
<circle cx="87.5" cy="163.7" r=".61"/>
<circle cx="89" cy="163.4" r=".61"/>
<circle cx="90.5" cy="163.2" r=".61"/>
<circle cx="92" cy="163" r=".61"/>
<circle cx="93.5" cy="162.7" r=".61"/>
<circle cx="95" cy="162.5" r=".61"/>
<circle cx="96.5" cy="162.3" r=".61"/>
<circle cx="98" cy="162" r=".61"/>
<circle cx="99.5" cy="161.8" r=".61"/>
<circle cx="100.3" cy="161.7" r=".61"/>
</g>
<g font-size="4.2">
<text x="108" y="65.7">References</text>
<text x="19" y="202">Conclusions</text>
<text x="19" y="241.5">Acknowledgements</text>
</g>
<g font-size="3.5">
<text x="108" y="23.5">cilities and laboratory measurements were by QUT</text>
<text x="108" y="27.8">undergraduate students Sam Reid and Simon Cham-</text>
<text x="108" y="32">bers.</text>
<text x="119.1" y="32">The staf</text>
<text x="131.6" y="32">f of the CSIRO, Automation Group</text>
<text x="108" y="36.2">of Automation Group at CMST, designed and man-</text>
<text x="108" y="40.4">ufactured the submarine computing and control elec-</text>
<text x="108" y="44.6">tronics and software and also undertook f</text>
<text x="171.4" y="44.6">ield trials of</text>
<text x="108" y="48.8">the submarine. CSIRO sponsored Julien Fontan, dur-</text>
<text x="108" y="53.1">ing 2002,as a visiting scholar from Ecole Centrale de</text>
<text x="108" y="57.3">Nantes (France).</text>
<text x="108" y="71.4">Foresti G.L. [2001] Visual Inspection of Sea Bottom</text>
<text x="108" y="75.6">Structures by an Autonomous Underwater Vehicle,</text>
<text x="108" y="79.8">IEEE Transactions on Systems, Man and Cybernetics</text>
<text x="108" y="84">- Part B: cybernetics, Vol. 31, No. 5, October 2001.</text>
<text x="111.5" y="88.2">Dhanak M.R, An P. E., Holappa K. [2001] An AUV</text>
<text x="19" y="93.3">Figure 12: Simulated roll vs time at various rudder</text>
<text x="108" y="92.4">Survey in the Littoral Zone: Small Scale Subsurface</text>
<text x="19" y="97.6">angles.</text>
<text x="108" y="96.6">Variability Accompanying Synoptic Observations of</text>
<text x="108" y="100.9">Surface Currents, IEEE Journal of Oceanic Engineer-</text>
<text x="19" y="107.4">degrees.</text>
<text x="108" y="105.1">ing, Vol. 26, No. 4, October 2001.</text>
<text x="108" y="113.5">water Vehicle, Undergraduate Thesis, Faculty of Built</text>
<text x="111.5" y="109.3">Reid S [2001], The design of an Autonomous Under-</text>
<text x="108" y="117.7">Environment and Engineering , Queensland University</text>
<text x="108" y="121.9">of Technology, 2001.</text>
<text x="108" y="130.4">for Autonomous Underwater Vehicle, IEE proceedings,</text>
<text x="111.5" y="126.2">Nahon M., [1998] A Simplif</text>
<text x="156.7" y="126.2">ied Dynamics Model</text>
<text x="108" y="134.6">1998.</text>
<text x="108" y="143">dynamics Derivatives Using the USAF Datcom, IEEE</text>
<text x="111.5" y="138.8">Nahon M, [1993], Determination of Vehicle Hydro-</text>
<text x="108" y="147.3">proceedings, 1993.</text>
<text x="108" y="155.7">book, Van Nostrand Reinhold Co., 1984.</text>
<text x="111.5" y="151.5">Blevins R. D. [1984], Applied Fluid Dynamics Hand-</text>
<text x="111.5" y="159.9">Newman J.N. [1980], Marine Hydrodynamics (third</text>
<text x="108" y="164.1">edition), MIT Press, 1980.</text>
<text x="108" y="172.6">Underwater Vehicle, Undergraduate Thesis, Faculty of</text>
<text x="111.5" y="168.3">Chambers S. [2001] , Dynamics of an Autonomous</text>
<text x="108" y="176.8">Built Environment and Engineering , Queensland Uni-</text>
<text x="19" y="185.7">Figure 13: Simulated trajectory as the unpowered sub-</text>
<text x="108" y="181">versity of Technology, 2001.</text>
<text x="111.5" y="185.2">Morrison A., Yoerger D. [1993] , Determination of</text>
<text x="19" y="189.9">marine surfaces.</text>
<text x="108" y="189.4">the Hydrodynamic Parameters of an Underwater Ve-</text>
<text x="108" y="193.7">hicle During Small Scale, Nonuniform, 1-Dimensional</text>
<text x="108" y="197.9">Translation, IEEE proceedings, 1993</text>
<text x="19" y="207.7">A rigid body dynamic model discussed in this paper</text>
<text x="19" y="211.9">has produced a set of results for the open loop be-</text>
<text x="19" y="216.1">havior of the submarine under the action of rudder,</text>
<text x="19" y="220.3">stern plane and motor inputs. The next phase of the</text>
<text x="19" y="224.5">project is to implement closed loop automatic control</text>
<text x="19" y="228.8">on depth, heading and roll angle of the submarine.This</text>
<text x="19" y="233">will be discussed in a forthcoming paper.</text>
<text x="19" y="247.2">The authors wish to acknowledge the support of</text>
<text x="19" y="251.4">Queensland University of Technology, Schools of Me-</text>
<text x="19" y="255.6">chanical and Civil Engineering who manufactured the</text>
<text x="19" y="259.8">submarine and provided the experimental test facili-</text>
<text x="19" y="264">ties.</text>
<text x="28.4" y="264">Design of the submarine and experimental fa-</text>
</g>
<g font-size="2">
<text x="22.7" y="23.9">20</text>
<text x="46.3" y="21.6">Roll vs time for various rudder angles</text>
<text x="93" y="26.1">δ = 3 degrees</text>
<text x="93" y="29">δ = 1 degree</text>
<text x="22.7" y="35.7">15</text>
<text x="93" y="31.9">δ = −1 degree</text>
<text x="93" y="34.8">δ = −3 degrees</text>
<text x="22.7" y="47.5">10</text>
<text x="21.7" y="58.3" transform="rotate(-90 21.7 58.3)">roll (degrees)</text>
<text x="23.8" y="59.3">5</text>
<text x="23.8" y="71.1">0</text>
<text x="22.6" y="82.9">−5</text>
<text x="25" y="84.6">0</text>
<text x="32.4" y="84.6">1</text>
<text x="39.9" y="84.6">2</text>
<text x="47.4" y="84.6">3</text>
<text x="54.9" y="84.6">4</text>
<text x="59.8" y="87">time (s)</text>
<text x="62.4" y="84.6">5</text>
<text x="69.8" y="84.6">6</text>
<text x="77.3" y="84.6">7</text>
<text x="84.8" y="84.6">8</text>
<text x="92.2" y="84.6">9</text>
<text x="99.2" y="84.6">10</text>
<text x="61.4" y="113.9">x(t)</text>
<text x="22.7" y="116.3">15</text>
<text x="21.8" y="125.9" transform="rotate(-90 21.8 125.9)">x (m)</text>
<text x="22.7" y="121.7">10</text>
<text x="23.8" y="127.1">5</text>
<text x="23.8" y="132.5">0</text>
<text x="23.8" y="137.7">1</text>
<text x="25" y="134.2">0</text>
<text x="32.4" y="134.2">5</text>
<text x="39.4" y="134.2">10</text>
<text x="46.8" y="134.2">15</text>
<text x="54.3" y="134.2">20</text>
<text x="59.5" y="136.6">time (s)</text>
<text x="61.4" y="135.3">y(t)</text>
<text x="61.8" y="134.2">25</text>
<text x="69.3" y="134.2">30</text>
<text x="76.7" y="134.2">35</text>
<text x="84.2" y="134.2">40</text>
<text x="91.7" y="134.2">45</text>
<text x="99.2" y="134.2">50</text>
<text x="21.7" y="147.3" transform="rotate(-90 21.7 147.3)">y (m)</text>
<text x="23.8" y="145.8">0</text>
<text x="22.6" y="153.8">−1</text>
<text x="25" y="155.6">0</text>
<text x="32.4" y="155.6">5</text>
<text x="39.4" y="155.6">10</text>
<text x="46.8" y="155.6">15</text>
<text x="54.3" y="155.6">20</text>
<text x="61.8" y="155.6">25</text>
<text x="69.3" y="155.6">30</text>
<text x="76.7" y="155.6">35</text>
<text x="84.2" y="155.6">40</text>
<text x="91.7" y="155.6">45</text>
<text x="99.2" y="155.6">50</text>
<text x="23.8" y="159">4</text>
<text x="59.5" y="158">time (s)</text>
<text x="60.8" y="156.7">−z(t)</text>
<text x="23.8" y="167.1">2</text>
<text x="22.9" y="169.3" transform="rotate(-90 22.9 169.3)">−z (m)</text>
<text x="23.8" y="175.2">0</text>
<text x="25" y="176.9">0</text>
<text x="32.4" y="176.9">5</text>
<text x="39.4" y="176.9">10</text>
<text x="46.8" y="176.9">15</text>
<text x="54.3" y="176.9">20</text>
<text x="59.5" y="179.4">time (s)</text>
<text x="61.8" y="176.9">25</text>
<text x="69.3" y="176.9">30</text>
<text x="76.7" y="176.9">35</text>
<text x="84.2" y="176.9">40</text>
<text x="91.7" y="176.9">45</text>
<text x="99.2" y="176.9">50</text>
</g>
<g font-size="1.6">
<text x="94" y="27.1">r</text>
<text x="94" y="32.9">r</text>
<text x="94" y="35.8">r</text>
<text x="94" y="30">r</text>
</g>
</svg>
